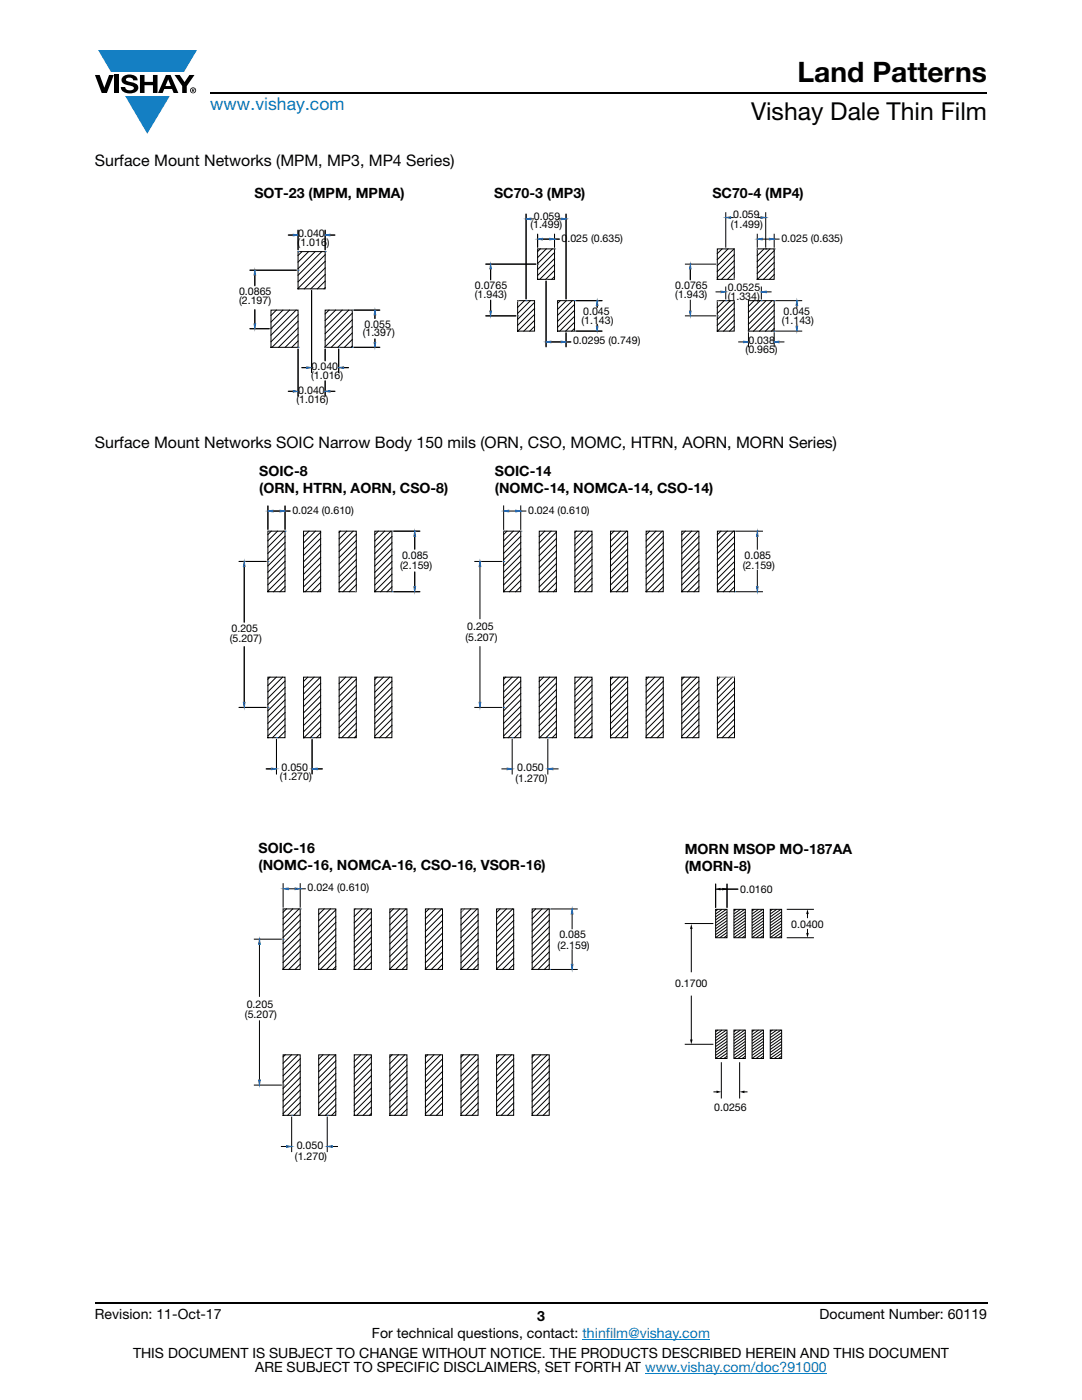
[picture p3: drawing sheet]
<svg xmlns="http://www.w3.org/2000/svg" width="216mm" height="279mm" viewBox="0 0 216 279" stroke-linecap="round" stroke-linejoin="round" font-family="sans-serif">
<g fill="#147fc3">
<path d="M19.6 10h19.7l-2.6 4.3h-1.1h-13.5z"/>
<path d="M25 19.2h8.9l-4.5 7.5z"/>
</g>
<g fill="#000">
<path d="M18.9 15h1l.9 2.5 1-2.5h.9l-1.4 3.6h-1zM22.9 15h.9v3.6h-.9zM24.6 15.3a2.1 2.1 0 0 1 2.8 .3l.1 .4h-.9a.79 .79 0 0 0-.7-.5 .79 .79 0 0 0-.8 .4l.3 .3 1 .2a1.08 1.08 0 0 1 1.2 1 1.08 1.08 0 0 1-1.1 1.2 1.73 1.73 0 0 1-2.4-1.2h.9a.96 .96 0 0 0 .8 .6 .96 .96 0 0 0 .9-.4 1.31 1.31 0 0 0-1.2-.6 1.03 1.03 0 0 1-1.1-.6 1.03 1.03 0 0 1 .2-1.1zM27.9 15h.9v1.3h1.7v-1.3h.9v3.6h-.9v-1.6h-1.7v1.6h-.9zM34.8 15h1.1l.9 1.4 1-1.4h1l-1.5 2.2v1.4h-.9v-1.4z"/>
<path d="M33.6 15.9l.5 1.3h-1.1zM33.1 15l-1.6 3.6h1l.3-.8h1.5l.3 .8h1l-1.6-3.6z"/>
<path d="M38.4 17.8h.2v.2h-.2zM38.3 17.7v.7h.1v-.3l.4 .3-.2-.3 .2-.2-.1-.2z"/>
<path d="M38.1 18a.46 .46 0 0 1 .9 0 .46 .46 0 0 1-.9 0zM37.9 18a.6 .6 0 0 0 1.2 0 .6 .6 0 0 0-1.2 0z"/>
</g>
<path d="M42 18.6h155M18.9 260h178.1" fill="none" stroke="#000" stroke-width=".36"/>
<path d="M116.2 267.3h25.5M128.7 274h36.3" fill="none" stroke="#067ec4" stroke-width=".2"/>
<path d="M47.7 37.1h120.5v43.7h-120.5z" fill="#fff"/>
<path d="M59.5 57.6h.1M107.3 55.7h.1M143.1 55.7h.1M54.1 69.3h.1M64.9 69.3h.1M103.3 66.1h.1M111.3 66.1h.1M143.1 66.1h.1M149.3 66.1h.1" fill="none" stroke="#818180" stroke-width=".2"/>
<g fill="none" stroke="#000" stroke-width=".2">
<path d="M49.9 53.9h9.2M50.8 54.9v2.1M57.5 46.9h1M59.5 50.2h5.4v7.4h-5.4zM59.5 45.9v4M60.3 50.2l-.8 .8M61.6 50.2l-2.1 2.1M62.2 58v16.3M62.9 50.2l-3.4 3.4M64.2 50.2l-4.7 4.7M64.9 45.9v4M64.9 50.8l-5.4 5.4"/>
<path d="M64.9 52.2l-5.4 5.4M64.9 53.5l-4.2 4.1M64.9 56.1l-1.6 1.5M64.9 54.8l-2.9 2.8M64.9 57.4l-.2 .2M65.9 46.9h.9M96.9 52.7h10M97.9 53.7v2.1M97.9 59.9v2.2M105 42.7v17M105.9 43.7h.6M107.3 49.7h3.4v6h-3.4z"/>
<path d="M107.3 46.7v2.6M108.2 47.7h1.5M109 56.1v13.1M110.6 46.7v2.6M110.6 47.7h1M111.5 43.7h.5M112.9 42.7v17M136.8 52.7h6M137.7 59.9v2.2M137.7 53.7v2.1M143.1 49.7h3.4v6h-3.4zM151.1 46.7v2.6"/>
<path d="M152.1 47.7h1.4M154.5 47.7h1M154.5 46.7v2.6M49.9 65.6h3.8M50.8 61.8v2.8M54.1 61.9h5.4v7.4h-5.4zM55.1 61.9l-1 1.1M56.5 61.9l-2.4 2.4M57.5 78.1h1M57.8 61.9l-3.7 3.7M59.1 61.9l-5 5M59.5 65.4l-3.9 3.9"/>
<path d="M59.5 66.7l-2.6 2.6M59.5 62.8l-5.4 5.4M59.5 64.1l-5.2 5.2M59.5 68.1l-1.3 1.2M59.5 69.7v9.4M60.2 73.4h1M64.9 69.7v2.3M64.9 76v3.1M64.9 61.9h5.4v7.4h-5.4zM65.7 61.9l-.8 .8M65.9 78.1h.9M67 61.9l-2.1 2.1"/>
<path d="M67.6 69.7v4.6M68.3 61.9l-3.4 3.4M68.6 73.4h.9M69.6 61.9l-4.7 4.7M70.3 67.8l-1.6 1.5M70.3 69.1l-.3 .2M70.3 66.4l-2.9 2.9M70.3 62.5l-5.4 5.4M70.3 63.8l-5.4 5.4M70.3 65.1l-4.2 4.2M70.6 69.3h5.2M70.6 61.9h5.2"/>
<path d="M74.8 62.9v.7M74.8 67.6v.7M96.9 63h6.1M103.3 60h3.4v6.1h-3.4zM109.9 68.2h2.1M111.3 60h3.3v6.1h-3.3zM112.9 66.4v2.8M112.9 68.2h1M115 66.1h5.1M115 60h5.1M119.2 61v.3M119.2 64.7v.4"/>
<path d="M136.8 63h6M143.1 60h3.4v6.1h-3.4zM149.3 60h5.2v6.1h-5.2z"/>
</g>
<g fill="#000">
<path d="M50.8 53.9l.2 1h-.3zM57.5 46.9h1zM58.5 46.7l1 .2-1 .2zM65.9 46.9h.9zM64.9 46.9l1-.2v.4zM97.9 52.7l.2 1h-.4zM105 43.7l.9-.2v.4zM108.2 47.7h1.5zM107.3 47.7l.9-.1v.3zM109.7 47.6l.9 .1-.9 .2zM110.6 47.7h1zM112 43.5l.9 .2-.9 .2z"/>
<path d="M151.1 47.7l1-.1v.3zM153.5 47.6l1 .1-1 .2zM50.7 64.6h.3l-.2 1zM57.5 78.1h1zM58.5 77.9l1 .2-1 .2zM60.2 73.4h1zM61.2 73.2l1 .2-1 .1zM65.9 78.1h.9zM64.9 78.1l1-.2v.4zM68.6 73.4h.9zM67.6 73.4l1-.2v.3zM74.6 68.3h.4l-.2 1z"/>
<path d="M74.8 61.9l.2 1h-.4zM74.8 67.6v.7zM74.8 62.9v.7zM97.7 62.1h.4l-.2 .9zM109 68.2l.9-.1v.3zM112 68.1l.9 .1-.9 .2zM112.9 68.2h1zM119 65.1h.3l-.1 1zM119.2 60l.1 1h-.3zM119.2 64.7v.4zM119.2 61v.3z"/>
</g>
<g fill="#000">
<path d="M50.8 53.9l.2 1h-.3zM58.5 46.7l1 .2-1 .2zM64.9 46.9l1-.2v.4zM97.9 52.7l.2 1h-.4zM105 43.7l.9-.2v.4zM107.3 47.7l.9-.1v.3zM109.7 47.6l.9 .1-.9 .2zM112 43.5l.9 .2-.9 .2zM151.1 47.7l1-.1v.3zM153.5 47.6l1 .1-1 .2zM50.7 64.6h.3l-.2 1zM58.5 77.9l1 .2-1 .2z"/>
<path d="M61.2 73.2l1 .2-1 .1zM64.9 78.1l1-.2v.4zM67.6 73.4l1-.2v.3zM74.6 68.3h.4l-.2 1zM74.8 61.9l.2 1h-.4zM97.7 62.1h.4l-.2 .9zM109 68.2l.9-.1v.3zM112 68.1l.9 .1-.9 .2zM119 65.1h.3l-.1 1zM119.2 60l.1 1h-.3z"/>
</g>
<g fill="none" stroke="#3a54a4" stroke-width=".2">
<path d="M50.8 53.9h.1M50.8 53.9l.2 1h-.3zM58.5 46.7l1 .2-1 .2zM59.5 53.9h.1M59.5 50.2h.1M62.2 57.6h.1M64.9 50.2h.1M64.9 46.9h.1M64.9 46.9l1-.2v.4zM97.9 52.7l.2 1h-.4zM97.9 52.7h.1M105 43.7l.9-.2v.4z"/>
<path d="M107.3 47.7l.9-.1v.3zM107.3 52.7h.1M107.3 49.7h.1M109 55.7h.1M109.7 47.6l.9 .1-.9 .2zM110.7 49.7h.1M110.7 47.7h.1M112 43.5l.9 .2-.9 .2zM112.9 43.7h.1M151.1 47.7l1-.1v.3zM151.1 49.7h.1M153.5 47.6l1 .1-1 .2z"/>
<path d="M154.5 49.7h.1M154.5 47.7h.1M50.7 64.6h.3l-.2 1zM54.1 65.6h.1M58.5 77.9l1 .2-1 .2zM59.5 69.3h.1M61.2 73.2l1 .2-1 .1zM64.9 69.3h.1M64.9 78.1h.1M64.9 78.1l1-.2v.4zM67.6 69.3h.1M67.6 73.4h.1"/>
<path d="M67.6 73.4l1-.2v.3zM70.3 69.3h.1M70.3 61.9h.1M74.6 68.3h.4l-.2 1zM74.8 61.9h.1M74.8 61.9l.2 1h-.4zM97.7 62.1h.4l-.2 .9zM103.3 63h.1M105 60h.1M109 68.2l.9-.1v.3zM112 68.1l.9 .1-.9 .2zM112.9 60h.1"/>
<path d="M112.9 66.1h.1M112.9 68.2h.1M114.6 66.1h.1M114.6 60h.1M119 65.1h.3l-.1 1zM119.2 60l.1 1h-.3zM119.2 60h.1"/>
</g>
<path d="M137.6 62.1h.3l-.2 .9z" fill="#3a54a4"/>
<path d="M137.7 52.7l.2 1h-.3zM143.8 58.1l1 .2-1 .1zM144.8 43.4l1-.1v.3zM151.8 43.3l1 .1-1 .2zM151.9 58.3l1-.2v.3zM137.6 62.1h.3l-.2 .9zM148.4 68.1l.9 .1-.9 .2zM154.5 68.2l1-.1v.3zM158.8 65.1h.4l-.2 1zM159 60l.2 1h-.4z" fill="#000"/>
<g fill="none" stroke="#3a54a4" stroke-width=".2">
<path d="M137.7 52.7l.2 1h-.3zM137.7 52.7h.1M143.1 52.7h.1M143.8 58.1l1 .2-1 .1zM144.8 43.4l1-.1v.3zM144.8 49.7h.1M151.8 43.3l1 .1-1 .2zM151.9 58.3l1-.2v.3zM151.9 58.3h.1M152.8 43.4h.1M137.6 62.1h.3l-.2 .9zM143.1 63h.1"/>
<path d="M144.8 60h.1M148.4 68.1l.9 .1-.9 .2zM149.3 66.1h.1M151.9 60h.1M154.5 68.2l1-.1v.3zM154.5 66.1h.1M154.5 60h.1M154.5 68.2h.1M158.8 65.1h.4l-.2 1zM159 60l.2 1h-.4zM159 60h.1"/>
</g>
<path d="M137.7 52.7l.2 1h-.3zM143.8 58.1l1 .2-1 .1zM144.8 43.4l1-.1v.3zM151.8 43.3l1 .1-1 .2zM151.9 58.3l1-.2v.3zM148.4 68.1l.9 .1-.9 .2zM154.5 68.2l1-.1v.3zM158.8 65.1h.4l-.2 1zM159 60l.2 1h-.4z" fill="#000"/>
<g fill="none" stroke="#000" stroke-width=".2">
<path d="M107.8 49.7l-.5 .5M109 49.7l-1.7 1.7M110.2 49.7l-2.9 2.9M110.7 54l-1.8 1.7M110.7 55.2l-.6 .5M110.7 52.8l-3 2.9M110.7 50.4l-3.4 3.4M110.7 51.6l-3.4 3.4M142.9 58.3h.9M144.1 49.7l-1 .9M144.8 42.4v6.9M144.8 57.3v2.4"/>
<path d="M145.3 49.7l-2.2 2.1M145.8 43.4h.5M146.5 49.7l-3.4 3.3M146.5 54.4l-1.3 1.3M146.5 53.2l-2.5 2.5M146.5 50.8l-3.4 3.4M146.5 52l-3.4 3.4M151.1 49.7h3.4v6h-3.4zM151.3 43.4h.5M151.9 57.3v2.4M152.4 49.7l-1.3 1.3M152.8 49.7h.1"/>
<path d="M152.8 42.4v6.9M152.9 58.3h1M153.6 49.7l-2.5 2.5M154.5 54.8l-1 .9M154.5 50l-3.4 3.4M154.5 51.2l-3.4 3.4M154.5 52.4l-3.4 3.3M154.5 53.6l-2.2 2.1M104.6 60l-1.3 1.3M105.8 60l-2.5 2.5M106.7 62.7l-3.4 3.4M106.7 63.9l-2.2 2.2"/>
<path d="M106.7 65.1l-1 1M106.7 60.4l-3.4 3.3M106.7 61.6l-3.4 3.3M111.8 60l-.5 .5M113 60l-1.7 1.7M114.2 60l-2.9 2.9M114.6 64.3l-1.7 1.8M114.6 65.5l-.5 .6M114.6 63.1l-2.9 3M114.6 60.8l-3.3 3.3M114.6 61.9l-3.3 3.4M144.5 60l-1.4 1.4"/>
<path d="M145.7 60l-2.6 2.6M146.5 64l-2.1 2.1M146.5 65.1l-.9 1M146.5 62.8l-3.3 3.3M146.5 60.4l-3.4 3.3M146.5 61.6l-3.4 3.3M147.4 68.2h1M149.3 66.4v2.8M150.5 60l-1.2 1.1M151.7 60l-2.4 2.3M152.9 60l-3.6 3.5M154 60l-4.7 4.7"/>
<path d="M154.5 64.3l-1.8 1.8M154.5 62l-4.1 4.1M154.5 65.5l-.6 .6M154.5 63.1l-3 3M154.5 60.8l-5.2 5.1M154.5 66.4v2.8M154.8 66.1h5.2M154.8 60h5.2M155.5 68.2h.9M159 61v.4M159 64.7v.4"/>
</g>
<path d="M146.5 55.6l-.1 .1M151.1 55.7h.1M151.2 49.7l-.1 .1M103.4 60l-.1 .2M143.3 60l-.2 .2" fill="none" stroke="#818180" stroke-width=".2"/>
<path d="M45.8 92.6h124.3v139.3h-124.3z" fill="#fff"/>
<g fill="none" stroke="#818180" stroke-width=".2">
<path d="M53.5 118.1h.1M60.6 118.1h.1M67.7 118.1h.1M71.1 117.9l-.2 .2M74.8 118.1h.1M100.5 118.1h.1M107.6 118.1h.1M114.7 118.1h.1M118.1 117.9l-.1 .2M121.8 118.1h.1M128.9 118.1h.1M136 118.1h.1"/>
<path d="M143.2 118.1h.1M67.7 135.1v.1M114.7 135.1v.1M143.2 135.1h3.4M53.5 147.2h.1M60.6 147.2h.1M67.7 147.2h.1M74.8 147.2h.1M100.5 147.2h.1M107.6 147.2h.1M114.7 147.2h.1M121.8 147.2h.1"/>
<path d="M128.9 147.2h.1M136 147.2h.1M56.5 193.5h.1M63.6 193.5h.1M70.7 193.5h.1M71 181.4l-.3 .3M74.1 193.3l-.2 .2M77.8 193.5h.1M84.9 193.5h.1M92 193.5h.1M92.7 181.4l-.7 .7M99.1 193.5h.1"/>
<path d="M106.2 193.5h.1M70.7 210.5h.1M56.5 222.6h.1M63.6 222.6h.1M70.7 222.6h.1M77.8 222.6h.1M84.9 222.6h.1M92 222.6h.1M99.1 222.6h.1M106.2 222.6h.1"/>
</g>
<g fill="none" stroke="#000" stroke-width=".2">
<path d="M47.7 112h5.4M48.7 113.1v11.1M53.5 106h3.4v12.1h-3.4zM53.5 101v4.7M54.1 106l-.6 .7M54.5 102h1.4M55.4 106l-1.9 1.9M56.6 106l-3.1 3.2M56.9 117.1l-1 1M56.9 107l-3.4 3.4M56.9 108.3l-3.4 3.4M56.9 109.5l-3.4 3.5"/>
<path d="M56.9 110.8l-3.4 3.4M56.9 112.1l-3.4 3.4M56.9 113.3l-3.4 3.4M56.9 114.6l-3.4 3.4M56.9 115.8l-2.3 2.3M56.9 101v4.7M56.9 102h1M60.6 106h3.4v12.1h-3.4zM61.7 106l-1.1 1.1M62.9 106l-2.3 2.4M64 106.2l-3.4 3.4M64 107.5l-3.4 3.4"/>
<path d="M64 108.7l-3.4 3.4M64 110l-3.4 3.4M64 111.2l-3.4 3.4M64 112.5l-3.4 3.4M64 113.7l-3.4 3.5M64 117.5l-.6 .6M64 115l-3.1 3.1M64 116.3l-1.9 1.8M67.7 106h3.4v12.1h-3.4zM67.9 106l-.2 .3M69.2 106l-1.5 1.5M70.5 106l-2.8 2.8"/>
<path d="M71.1 116.7l-1.4 1.4M71.1 115.4l-2.7 2.7M71.1 111.7l-3.4 3.4M71.1 112.9l-3.4 3.4M71.1 114.2l-3.4 3.4M71.1 106.6l-3.4 3.4M71.1 107.9l-3.4 3.4M71.1 109.1l-3.4 3.5M71.1 110.4l-3.4 3.4M74.8 106h3.4v12.1h-3.4zM75.5 106l-.7 .7M76.7 106l-1.9 2"/>
<path d="M78 106l-3.2 3.2M78.2 117.1l-1 1M78.2 115.9l-2.2 2.2M78.2 112.1l-3.4 3.4M78.2 113.3l-3.4 3.5M78.2 114.6l-3.4 3.4M78.2 107.1l-3.4 3.4M78.2 108.3l-3.4 3.4M78.2 109.6l-3.4 3.4M78.2 110.8l-3.4 3.4M78.6 118.1h5.2M78.6 106h5.2"/>
<path d="M82.8 107v2.6M82.8 114.1v3M94.7 112.1h5.4M95.8 113.1v10.4M100.5 106h3.4v12.1h-3.4zM100.5 101v4.7M101.2 106l-.7 .7M101.5 102h1.4M102.4 106l-1.9 1.9M103.7 106l-3.2 3.2M103.9 117.1l-1 1M103.9 102h1"/>
<path d="M103.9 101v4.7M103.9 115.8l-2.3 2.3M103.9 107l-3.4 3.4M103.9 108.3l-3.4 3.4M103.9 109.5l-3.4 3.5M103.9 110.8l-3.4 3.4M103.9 112.1l-3.4 3.4M103.9 113.3l-3.4 3.4M103.9 114.6l-3.4 3.4M107.6 106h3.4v12.1h-3.4zM108.7 106l-1.1 1.1M110 106l-2.4 2.4"/>
<path d="M111 115l-3.1 3.1M111 106.2l-3.4 3.4M111 107.5l-3.4 3.4M111 108.7l-3.4 3.4M111 110l-3.4 3.4M111 111.2l-3.4 3.4M111 112.5l-3.4 3.4M111 113.7l-3.4 3.5M111 116.3l-1.8 1.8M111 117.5l-.6 .6M114.7 106h3.4v12.1h-3.4zM115 106l-.3 .3"/>
<path d="M116.2 106l-1.5 1.5M117.5 106l-2.8 2.8M118.1 116.7l-1.4 1.4M118.1 110.4l-3.4 3.4M118.1 111.7l-3.4 3.4M118.1 112.9l-3.4 3.4M118.1 114.2l-3.4 3.4M118.1 106.6l-3.4 3.4M118.1 107.9l-3.4 3.4M118.1 109.1l-3.4 3.5M118.1 115.4l-2.6 2.7M121.8 106h3.4v12.1h-3.4z"/>
<path d="M122.5 106l-.7 .7M123.8 106l-2 2M125 106l-3.2 3.2M125.2 110.8l-3.4 3.4M125.2 112.1l-3.4 3.4M125.2 113.3l-3.4 3.5M125.2 107.1l-3.4 3.4M125.2 108.3l-3.4 3.4M125.2 109.6l-3.4 3.4M125.2 114.6l-3.4 3.4M125.2 115.9l-2.2 2.2M125.2 117.1l-.9 1"/>
<path d="M128.9 106h3.4v12.1h-3.4zM129.6 106l-.7 .7M130.9 106l-2 2M132.1 106l-3.2 3.2M132.3 115.9l-2.2 2.2M132.3 117.1l-.9 1M132.3 107.1l-3.4 3.4M132.3 108.3l-3.4 3.4M132.3 109.6l-3.4 3.4M132.3 110.8l-3.4 3.4M132.3 112.1l-3.4 3.4M132.3 113.3l-3.4 3.5"/>
<path d="M132.3 114.6l-3.4 3.4M136 106h3.5v12.1h-3.5zM136.7 106l-.7 .7M138 106l-2 2M139.3 106l-3.3 3.2M139.5 115.9l-2.3 2.2M139.5 107.1l-3.5 3.4M139.5 108.3l-3.5 3.4M139.5 109.6l-3.5 3.4M139.5 110.8l-3.5 3.4M139.5 112.1l-3.5 3.4M139.5 113.3l-3.5 3.5"/>
<path d="M139.5 114.6l-3.5 3.4M139.5 117.1l-1 1M143.2 106h3.4v12.1h-3.4zM143.8 106l-.6 .7M145.1 106l-1.9 2M146.4 106l-3.2 3.2M146.6 117.1l-1 1M146.6 115.9l-2.3 2.2M146.6 107.1l-3.4 3.4M146.6 108.3l-3.4 3.4M146.6 109.6l-3.4 3.4M146.6 110.8l-3.4 3.4"/>
<path d="M146.6 113.3l-3.4 3.5M146.6 114.6l-3.4 3.4M146.6 112.1l-3.4 3.4M146.9 118.1h5.2M146.9 106h5.2M151.1 107v2.6M151.1 113.8v3.3M48.7 129.1v11.1M53.5 135.1h3.4v12.1h-3.4zM53.9 135.1l-.4 .5M55.1 135.1l-1.6 1.7M56.4 135.1l-2.9 3"/>
<path d="M56.9 135.9l-3.4 3.4M56.9 137.2l-3.4 3.4M56.9 138.4l-3.4 3.4M56.9 139.7l-3.4 3.4M60.6 135.1h3.4v12.1h-3.4zM61.4 135.1l-.8 .9M62.7 135.1l-2.1 2.1M63.9 135.1l-3.3 3.4M64 136.4l-3.4 3.4M64 137.6l-3.4 3.4M64 138.9l-3.4 3.4M67.7 135.1h3.4v12.1h-3.4z"/>
<path d="M69 135.1l-1.3 1.3M70.2 135.1l-2.5 2.6M71.1 136.8l-3.4 3.4M71.1 138l-3.4 3.5M71.1 139.3l-3.4 3.4M71.1 135.5l-3.4 3.4M74.8 135.1h3.4v12.1h-3.4zM75.2 135.1l-.4 .5M76.5 135.1l-1.7 1.8M77.8 135.1l-3 3M78.2 136l-3.4 3.4M78.2 137.2l-3.4 3.4"/>
<path d="M78.2 138.5l-3.4 3.4M78.2 139.7l-3.4 3.4M95.8 129.1v11.1M100.5 135.1h3.4v12.1h-3.4zM100.9 135.1l-.4 .5M102.2 135.1l-1.7 1.7M103.4 135.1l-2.9 3M103.9 135.9l-3.4 3.4M103.9 137.2l-3.4 3.4M103.9 138.4l-3.4 3.4M103.9 139.7l-3.4 3.4M107.6 135.1h3.4v12.1h-3.4z"/>
<path d="M108.5 135.1l-.9 .9M109.7 135.1l-2.1 2.1M111 135.1l-3.4 3.4M111 136.4l-3.4 3.4M111 137.6l-3.4 3.4M111 138.9l-3.4 3.4M114.7 135.1h3.4v12.1h-3.4zM116 135.1l-1.3 1.3M117.3 135.1l-2.6 2.6M118.1 135.5l-3.4 3.4M118.1 136.8l-3.4 3.4M118.1 138l-3.4 3.5"/>
<path d="M118.1 139.3l-3.4 3.4M121.8 135.1h3.4v12.1h-3.4zM122.3 135.1l-.5 .5M123.5 135.1l-1.7 1.8M124.8 135.1l-3 3M125.2 136l-3.4 3.4M125.2 137.2l-3.4 3.4M125.2 138.5l-3.4 3.4M125.2 139.7l-3.4 3.4M128.9 135.1h3.4v12.1h-3.4zM129.4 135.1l-.5 .5M130.6 135.1l-1.7 1.8"/>
<path d="M131.9 135.1l-3 3M132.3 136l-3.4 3.4M132.3 137.2l-3.4 3.4M132.3 138.5l-3.4 3.4M132.3 139.7l-3.4 3.4M136 135.1h3.5v12.1h-3.5zM136.5 135.1l-.5 .5M137.8 135.1l-1.8 1.8M139 135.1l-3 3M139.5 136l-3.5 3.4M139.5 137.2l-3.5 3.4M139.5 138.5l-3.5 3.4"/>
<path d="M139.5 139.7l-3.5 3.4M143.6 135.1l-.4 .5M144.9 135.1l-1.7 1.8M146.1 135.1l-2.9 3M146.6 135.1v12.1h-3.4v-12.1M146.6 136l-3.4 3.4M146.6 137.2l-3.4 3.4M146.6 138.5l-3.4 3.4M146.6 139.7l-3.4 3.4M47.7 141.2h5.4M53.1 153.4h1M55.2 147.6v6.9"/>
<path d="M56.9 146l-1.3 1.2M56.9 144.7l-2.5 2.5M56.9 140.9l-3.4 3.5M56.9 142.2l-3.4 3.4M56.9 143.5l-3.4 3.4M62.3 147.6v6.9M63.3 153.4h1M64 146.4l-.8 .8M64 145.1l-2.1 2.1M64 140.1l-3.4 3.4M64 141.4l-3.4 3.4M64 142.6l-3.4 3.4"/>
<path d="M64 143.9l-3.4 3.3M71.1 146.8l-.4 .4M71.1 145.6l-1.7 1.6M71.1 144.3l-2.9 2.9M71.1 140.6l-3.4 3.4M71.1 141.8l-3.4 3.4M71.1 143.1l-3.4 3.4M78.2 141l-3.4 3.4M78.2 142.2l-3.4 3.4M78.2 143.5l-3.4 3.4M78.2 144.8l-2.5 2.4M78.2 146l-1.2 1.2"/>
<path d="M94.7 141.2h5.4M100.2 153.4h1M102.2 147.6v6.9M103.9 144.7l-2.5 2.5M103.9 140.9l-3.4 3.5M103.9 142.2l-3.4 3.4M103.9 143.5l-3.4 3.4M103.9 146l-1.2 1.2M109.3 147.6v6.9M110.3 153.4h1.1M111 145.1l-2.1 2.1M111 146.4l-.8 .8"/>
<path d="M111 143.9l-3.3 3.3M111 140.1l-3.4 3.4M111 141.4l-3.4 3.4M111 142.6l-3.4 3.4M118.1 146.8l-.4 .4M118.1 145.6l-1.6 1.6M118.1 140.6l-3.4 3.4M118.1 141.8l-3.4 3.4M118.1 143.1l-3.4 3.4M118.1 144.3l-2.9 2.9M125.2 141l-3.4 3.4M125.2 142.2l-3.4 3.4"/>
<path d="M125.2 143.5l-3.4 3.4M125.2 144.8l-2.4 2.4M125.2 146l-1.2 1.2M132.3 144.8l-2.4 2.4M132.3 141l-3.4 3.4M132.3 142.2l-3.4 3.4M132.3 143.5l-3.4 3.4M132.3 146l-1.2 1.2M139.5 146l-1.3 1.2M139.5 144.8l-2.5 2.4M139.5 141l-3.5 3.4M139.5 142.2l-3.5 3.4"/>
<path d="M139.5 143.5l-3.5 3.4M146.6 141l-3.4 3.4M146.6 142.2l-3.4 3.4M146.6 143.5l-3.4 3.4M146.6 144.8l-2.5 2.4M146.6 146l-1.3 1.2M56.5 176.4v4.6M57.5 177.4h1.4M59.9 176.4v4.6M59.9 177.4h1M142.8 176.4v4.7M142.8 177.4h4.4"/>
<path d="M145.1 176.4v4.7M50.7 187.4h5.4M51.8 188.5v10.3M56.5 181.4h3.4v12.1h-3.4zM57.2 181.4l-.7 .7M58.4 181.4l-1.9 1.9M59.7 181.4l-3.2 3.2M59.9 186.2l-3.4 3.4M59.9 187.4l-3.4 3.4M59.9 182.4l-3.4 3.4M59.9 183.7l-3.4 3.4M59.9 184.9l-3.4 3.4"/>
<path d="M59.9 188.7l-3.4 3.4M59.9 189.9l-3.4 3.5M59.9 191.2l-2.3 2.3M59.9 192.5l-1 1M63.6 181.4h3.4v12.1h-3.4zM64.7 181.4l-1.1 1.1M65.9 181.4l-2.3 2.3M67 186.6l-3.4 3.4M67 185.4l-3.4 3.4M67 181.6l-3.4 3.4M67 182.8l-3.4 3.5M67 184.1l-3.4 3.4"/>
<path d="M67 187.9l-3.4 3.4M67 189.1l-3.4 3.4M67 192.9l-.6 .6M67 191.6l-1.8 1.9M67 190.4l-3.1 3.1M70.7 181.4h3.4v12.1h-3.4zM72.2 181.4l-1.5 1.5M73.5 181.4l-2.8 2.8M74.1 192.1l-1.4 1.4M74.1 185.8l-3.4 3.4M74.1 184.5l-3.4 3.4M74.1 187l-3.4 3.4"/>
<path d="M74.1 188.3l-3.4 3.4M74.1 189.6l-3.4 3.4M74.1 182l-3.4 3.4M74.1 183.3l-3.4 3.4M74.1 190.8l-2.7 2.7M77.8 181.4h3.4v12.1h-3.4zM78.5 181.4l-.7 .7M79.7 181.4l-1.9 1.9M81 181.4l-3.2 3.2M81.2 186.2l-3.4 3.4M81.2 187.5l-3.4 3.4M81.2 188.7l-3.4 3.4"/>
<path d="M81.2 190l-3.4 3.4M81.2 182.5l-3.4 3.4M81.2 183.7l-3.4 3.4M81.2 185l-3.4 3.4M81.2 191.2l-2.2 2.3M81.2 192.5l-1 1M84.9 181.4h3.4v12.1h-3.4zM85.6 181.4l-.7 .7M86.8 181.4l-1.9 2M88.1 181.4l-3.2 3.2M88.3 182.5l-3.4 3.4M88.3 183.7l-3.4 3.4"/>
<path d="M88.3 185l-3.4 3.4M88.3 186.2l-3.4 3.4M88.3 187.5l-3.4 3.4M88.3 188.7l-3.4 3.4M88.3 190l-3.4 3.4M88.3 192.5l-1 1M88.3 191.2l-2.2 2.3M92 181.4h3.4v12.1h-3.4zM93.9 181.4l-1.9 1.9M95.2 181.4l-3.2 3.2M95.4 192.5l-1 1M95.4 182.5l-3.4 3.4"/>
<path d="M95.4 183.7l-3.4 3.4M95.4 185l-3.4 3.4M95.4 186.2l-3.4 3.4M95.4 187.5l-3.4 3.4M95.4 188.7l-3.4 3.4M95.4 190l-3.4 3.4M95.4 191.2l-2.2 2.3M99.1 181.4h3.4v12.1h-3.4zM99.8 181.4l-.7 .7M101 181.4l-1.9 2M102.3 181.4l-3.2 3.2M102.5 192.5l-1 1"/>
<path d="M102.5 182.5l-3.4 3.4M102.5 183.7l-3.4 3.4M102.5 188.7l-3.4 3.4M102.5 190l-3.4 3.4M102.5 185l-3.4 3.4M102.5 186.2l-3.4 3.4M102.5 187.5l-3.4 3.4M102.5 191.2l-2.2 2.3M106.2 181.4h3.4v12.1h-3.4zM106.9 181.4l-.7 .7M108.1 181.4l-1.9 2M109.4 181.4l-3.2 3.2"/>
<path d="M109.6 186.2l-3.4 3.4M109.6 187.5l-3.4 3.4M109.6 182.5l-3.4 3.4M109.6 183.7l-3.4 3.4M109.6 185l-3.4 3.4M109.6 188.7l-3.4 3.4M109.6 190l-3.4 3.4M109.6 192.5l-1 1M109.6 191.2l-2.2 2.3M110 193.5h5.2M110 181.4h5.2M114.2 182.4v3"/>
<path d="M114.2 189.5v3M136.6 184.3h5.7M137.9 185.2v8.8M137.9 198.7v8.9M142.8 181.5h2.3v5.6h-2.3zM143.3 181.5l-.5 .3M144.1 181.5l-1.3 .9M144.9 181.5l-2.1 1.5M145.1 186.7l-.7 .4M145.1 182l-2.3 1.6M145.1 182.6l-2.3 1.6M145.1 183.2l-2.3 1.6"/>
<path d="M145.1 183.7l-2.3 1.6M145.1 184.3l-2.3 1.6M145.1 184.9l-2.3 1.6M145.1 185.5l-2.3 1.6M145.1 186.1l-1.5 1M146.4 181.5h2.3v5.6h-2.3zM146.9 181.5l-.5 .3M147.7 181.5l-1.3 .9M148.6 181.5l-2.2 1.5M148.7 182l-2.3 1.6M148.7 182.6l-2.3 1.6M148.7 183.2l-2.3 1.6"/>
<path d="M148.7 183.7l-2.3 1.6M148.7 184.3l-2.3 1.6M148.7 184.9l-2.3 1.6M148.7 185.5l-2.3 1.6M148.7 186.7l-.6 .4M148.7 186.1l-1.5 1M150.1 181.5h2.2v5.6h-2.2zM150.5 181.5l-.4 .3M151.4 181.5l-1.3 .9M152.2 181.5l-2.1 1.5M152.3 182l-2.2 1.6M152.3 182.6l-2.2 1.6"/>
<path d="M152.3 183.2l-2.2 1.6M152.3 183.7l-2.2 1.6M152.3 184.3l-2.2 1.6M152.3 184.9l-2.2 1.6M152.3 185.5l-2.2 1.6M152.3 186.7l-.6 .4M152.3 186.1l-1.5 1M153.7 181.5h2.3v5.6h-2.3zM154.2 181.5l-.5 .3M155 181.5l-1.3 .9M155.8 181.5l-2.1 1.5M156 182l-2.3 1.6"/>
<path d="M156 182.6l-2.3 1.6M156 183.2l-2.3 1.6M156 183.7l-2.3 1.6M156 184.3l-2.3 1.6M156 184.9l-2.3 1.6M156 185.5l-2.3 1.6M156 186.1l-1.5 1M156 186.7l-.7 .4M157.1 181.5h5.2M157.1 187.1h5.2M161.1 182.2v1M161.1 185.4v1"/>
<path d="M50.7 216.6h5.4M51.8 203.7v11.8M56.5 210.5h3.4v12.1h-3.4zM56.9 210.5l-.4 .4M58.2 210.5l-1.7 1.7M59.4 210.5l-2.9 2.9M59.9 211.3l-3.4 3.4M59.9 212.5l-3.4 3.5M59.9 213.8l-3.4 3.4M59.9 215.1l-3.4 3.4M59.9 216.3l-3.4 3.4M59.9 217.6l-3.4 3.4"/>
<path d="M59.9 218.8l-3.4 3.4M63.6 210.5h3.4v12.1h-3.4zM64.4 210.5l-.8 .9M65.7 210.5l-2.1 2.1M67 210.5l-3.4 3.4M67 219.3l-3.3 3.3M67 211.7l-3.4 3.4M67 213l-3.4 3.4M67 214.2l-3.4 3.4M67 215.5l-3.4 3.4M67 216.7l-3.4 3.4M67 218l-3.4 3.4"/>
<path d="M70.7 210.5h3.4v12.1h-3.4zM72 210.5l-1.3 1.3M73.2 210.5l-2.5 2.5M74.1 210.9l-3.4 3.4M74.1 212.2l-3.4 3.4M74.1 213.4l-3.4 3.4M74.1 214.7l-3.4 3.4M74.1 215.9l-3.4 3.4M74.1 217.2l-3.4 3.4M74.1 218.4l-3.4 3.4M74.1 219.7l-2.9 2.9M77.8 210.5h3.4v12.1h-3.4z"/>
<path d="M78.2 210.5l-.4 .5M79.5 210.5l-1.7 1.7M80.8 210.5l-3 3M81.2 211.3l-3.4 3.4M81.2 212.6l-3.4 3.4M81.2 213.8l-3.4 3.4M81.2 215.1l-3.4 3.4M81.2 216.3l-3.4 3.5M81.2 217.6l-3.4 3.4M81.2 218.9l-3.4 3.4M84.9 210.5h3.4v12.1h-3.4zM85.3 210.5l-.4 .5"/>
<path d="M86.6 210.5l-1.7 1.7M87.9 210.5l-3 3M88.3 211.3l-3.4 3.4M88.3 212.6l-3.4 3.4M88.3 213.8l-3.4 3.4M88.3 215.1l-3.4 3.4M88.3 216.3l-3.4 3.5M88.3 217.6l-3.4 3.4M88.3 218.9l-3.4 3.4M92 210.5h3.4v12.1h-3.4zM92.4 210.5l-.4 .5M93.7 210.5l-1.7 1.7"/>
<path d="M95 210.5l-3 3M95.4 211.3l-3.4 3.4M95.4 212.6l-3.4 3.4M95.4 213.8l-3.4 3.4M95.4 215.1l-3.4 3.4M95.4 216.3l-3.4 3.5M95.4 217.6l-3.4 3.4M95.4 218.9l-3.4 3.4M99.1 210.5h3.4v12.1h-3.4zM99.5 210.5l-.4 .5M100.8 210.5l-1.7 1.7M102.1 210.5l-3 3"/>
<path d="M102.5 211.3l-3.4 3.4M102.5 212.6l-3.4 3.4M102.5 213.8l-3.4 3.4M102.5 215.1l-3.4 3.4M102.5 216.3l-3.4 3.5M102.5 217.6l-3.4 3.4M102.5 218.9l-3.4 3.4M106.2 210.5h3.4v12.1h-3.4zM106.6 210.5l-.4 .5M107.9 210.5l-1.7 1.7M109.2 210.5l-3 3M109.6 211.3l-3.4 3.4"/>
<path d="M109.6 212.6l-3.4 3.4M109.6 213.8l-3.4 3.4M109.6 215.1l-3.4 3.4M109.6 216.3l-3.4 3.5M109.6 217.6l-3.4 3.4M109.6 218.9l-3.4 3.4M136.6 208.4h5.7M142.4 217.9h.8M142.8 205.6h2.3v5.6h-2.3zM143.3 205.6l-.5 .3M143.9 212v7.2M144.1 205.6l-1.3 .9"/>
<path d="M144.9 205.6l-2.1 1.5M145.1 210.8l-.7 .4M145.1 206.1l-2.3 1.6M145.1 206.7l-2.3 1.6M145.1 207.3l-2.3 1.6M145.1 207.8l-2.3 1.6M145.1 208.4l-2.3 1.6M145.1 209l-2.3 1.6M145.1 209.6l-2.3 1.6M145.1 210.2l-1.5 1M146.4 205.6h2.3v5.6h-2.3zM146.9 205.6l-.5 .3"/>
<path d="M147.6 212v7.2M147.7 205.6l-1.3 .9M148.4 217.9h.8M148.6 205.6l-2.2 1.5M148.7 206.1l-2.3 1.6M148.7 206.7l-2.3 1.6M148.7 207.3l-2.3 1.6M148.7 207.8l-2.3 1.6M148.7 208.4l-2.3 1.6M148.7 209l-2.3 1.6M148.7 209.6l-2.3 1.6M148.7 210.8l-.6 .4"/>
<path d="M148.7 210.2l-1.5 1M150.1 205.6h2.2v5.6h-2.2zM150.5 205.6l-.4 .3M151.4 205.6l-1.3 .9M152.2 205.6l-2.1 1.5M152.3 206.1l-2.2 1.6M152.3 206.7l-2.2 1.6M152.3 207.3l-2.2 1.6M152.3 207.8l-2.2 1.6M152.3 208.4l-2.2 1.6M152.3 209l-2.2 1.6M152.3 209.6l-2.2 1.6"/>
<path d="M152.3 210.8l-.6 .4M152.3 210.2l-1.5 1M153.7 205.6h2.3v5.6h-2.3zM154.2 205.6l-.5 .3M155 205.6l-1.3 .9M155.8 205.6l-2.1 1.5M156 206.1l-2.3 1.6M156 206.7l-2.3 1.6M156 207.3l-2.3 1.6M156 207.8l-2.3 1.6M156 208.4l-2.3 1.6M156 209l-2.3 1.6"/>
<path d="M156 209.6l-2.3 1.6M156 210.2l-1.5 1M156 210.8l-.7 .4M56.2 228.8h1M58.2 222.9v6.9M59.9 220.1l-2.5 2.5M59.9 221.3l-1.3 1.3M65.3 222.9v6.9M66.3 228.8h1M67 220.5l-2.1 2.1M67 221.8l-.8 .8M74.1 220.9l-1.6 1.7"/>
<path d="M74.1 222.2l-.4 .4M81.2 221.4l-1.2 1.2M81.2 220.1l-2.5 2.5M88.3 221.4l-1.2 1.2M88.3 220.1l-2.5 2.5M95.4 220.1l-2.5 2.5M95.4 221.4l-1.2 1.2M102.5 220.1l-2.5 2.5M102.5 221.4l-1.2 1.2M109.6 220.1l-2.5 2.5M109.6 221.4l-1.2 1.2"/>
</g>
<g fill="#000">
<path d="M48.7 112l.2 1.1h-.3zM53.5 102l1-.2v.4zM55.8 101.8l1.1 .2-1.1 .2zM82.6 117.1h.3l-.1 1zM82.8 106l.1 1h-.3zM95.8 112l.1 1.1h-.3zM100.5 102l1-.2v.4zM102.9 101.8l1 .2-1 .2zM150.9 117.1h.4l-.2 1zM151.1 106l.2 1h-.4zM48.6 140.2h.3l-.2 1zM54.1 153.3l1.1 .1-1.1 .2z"/>
<path d="M62.3 153.4l1-.1v.3zM95.6 140.2h.3l-.1 1zM101.2 153.3l1 .1-1 .2zM109.3 153.4l1-.1v.3zM56.5 177.4l1-.2v.4zM58.9 177.2l1 .2-1 .2zM51.8 187.4l.1 1.1h-.3zM114 192.5h.3l-.1 1zM114.2 181.4l.1 1h-.3zM51.6 215.5h.3l-.1 1.1zM57.2 228.6l1 .2-1 .2zM65.3 228.8l1-.2v.4z"/>
</g>
<g fill="#000">
<path d="M48.7 112l.2 1.1h-.3zM54.5 102h1.4zM53.5 102l1-.2v.4zM55.8 101.8l1.1 .2-1.1 .2zM56.9 102h1zM82.6 117.1h.3l-.1 1zM82.8 106l.1 1h-.3zM95.8 112l.1 1.1h-.3zM100.5 102l1-.2v.4zM102.9 101.8l1 .2-1 .2zM150.9 117.1h.4l-.2 1zM151.1 106l.2 1h-.4z"/>
<path d="M48.6 140.2h.3l-.2 1zM53.1 153.4h1zM54.1 153.3l1.1 .1-1.1 .2zM63.3 153.4h1zM62.3 153.4l1-.1v.3zM95.6 140.2h.3l-.1 1zM101.2 153.3l1 .1-1 .2zM109.3 153.4l1-.1v.3zM56.5 177.4l1-.2v.4zM58.9 177.2l1 .2-1 .2zM142.8 177.4l1-.2v.5zM144.1 177.2l1 .2-1 .3z"/>
<path d="M51.8 187.4l.1 1.1h-.3zM114 192.5h.3l-.1 1zM114.2 181.4l.1 1h-.3zM137.9 184.4l.3 1h-.5zM161.1 181.5l.3 .9h-.5zM160.9 186.2h.5l-.3 .9zM51.6 215.5h.3l-.1 1.1zM137.7 207.5h.5l-.3 .9zM143 217.6l.9 .3-.9 .3zM147.6 217.9l.9-.3v.6zM57.2 228.6l1 .2-1 .2zM65.3 228.8l1-.2v.4z"/>
</g>
<g fill="none" stroke="#3a54a4" stroke-width=".2">
<path d="M48.7 112.1h.1M48.7 112l.2 1.1h-.3zM53.5 106h.1M53.5 112.1h.1M53.5 102l1-.2v.4zM55.8 101.8l1.1 .2-1.1 .2zM56.9 106h.1M56.9 102h.1M78.2 118.1h.1M78.2 106h.1M82.6 117.1h.3l-.1 1zM82.8 106l.1 1h-.3z"/>
<path d="M82.8 106h.1M95.8 112.1h.1M95.8 112l.1 1.1h-.3zM100.5 102l1-.2v.4zM100.5 106h.1M100.5 112.1h.1M102.9 101.8l1 .2-1 .2zM103.9 106h.1M103.9 102h.1M146.6 118.1h.1M146.6 106h.1M150.9 117.1h.4l-.2 1z"/>
<path d="M151.1 106l.2 1h-.4zM151.1 106h.1M48.6 140.2h.3l-.2 1zM53.5 141.2h.1M54.1 153.3l1.1 .1-1.1 .2zM55.2 147.2h.1M62.3 147.2h.1M62.3 153.5h.1M62.3 153.4l1-.1v.3zM95.6 140.2h.3l-.1 1zM100.5 141.2h.1M101.2 153.3l1 .1-1 .2z"/>
<path d="M102.2 147.2h.1M109.3 153.4l1-.1v.3zM109.3 147.2h.1M109.3 153.5h.1M56.5 177.4l1-.2v.4zM58.9 177.2l1 .2-1 .2zM59.9 177.4h.1M51.8 187.4h.1M51.8 187.4l.1 1.1h-.3zM56.5 181.4h.1M56.5 187.4h.1M59.9 181.4h.1"/>
<path d="M109.6 193.5h.1M109.6 181.4h.1M114 192.5h.3l-.1 1zM114.2 181.4h.1M114.2 181.4l.1 1h-.3zM51.6 215.5h.3l-.1 1.1zM56.5 216.6h.1M57.2 228.6l1 .2-1 .2zM58.2 222.6h.1M65.3 222.6h.1M65.3 228.8h.1M65.3 228.8l1-.2v.4z"/>
</g>
<text font-size="5.6" x="159.1" y="16.4">Land Patterns</text>
<text font-size="4.9" x="149.9" y="24">Vishay Dale Thin Film</text>
<text font-size="3.5" fill="#067ec4" x="42" y="21.9">www.vishay.com</text>
<g font-size="3.2">
<text x="18.9" y="33.2">Surface Mount Networks (MPM, MP3, MP4 Series)</text>
<text x="18.9" y="89.3">Surface Mount Networks SOIC Narrow Body 150 mils (ORN, CSO, MOMC, HTRN, AORN, MORN Series)</text>
</g>
<g font-size="2.8">
<text x="50.8" y="39.5">SOT-23 (MPM, MPMA)</text>
<text x="98.6" y="39.5">SC70-3 (MP3)</text>
<text x="142.1" y="39.5">SC70-4 (MP4)</text>
<text x="51.7" y="94.9">SOIC-8</text>
<text x="98.8" y="94.9">SOIC-14</text>
<text x="51.7" y="98.3">(ORN, HTRN, AORN, CSO-8)</text>
<text x="98.8" y="98.3">(NOMC-14, NOMCA-14, CSO-14)</text>
<text x="51.6" y="170.3">SOIC-16</text>
<text x="51.6" y="173.7">(NOMC-16, NOMCA-16, CSO-16, VSOR-16)</text>
<text x="136.6" y="170.4">MORN MSOP MO-187AA</text>
<text x="136.6" y="173.8">(MORN-8)</text>
<text x="18.9" y="263.3">Revision: 11-Oct-17</text>
<text x="107.2" y="263.6">3</text>
<text x="163.6" y="263.3">Document Number: 60119</text>
<text x="74.2" y="267.1">For technical questions, contact: thinfilm@vishay.com</text>
<text x="26.5" y="271">THIS DOCUMENT IS SUBJECT TO CHANGE WITHOUT NOTICE. THE PRODUCTS DESCRIBED HEREIN AND THIS DOCUMENT</text>
<text x="50.9" y="273.8">ARE SUBJECT TO SPECIFIC DISCLAIMERS, SET FORTH AT www.vishay.com/doc?91000</text>
</g>
<g font-size="2.1">
<text x="59.5" y="47.4">0.040</text>
<text x="105.8" y="45.6">(1.499)</text>
<text x="106.5" y="43.8">0.059</text>
<text x="145.8" y="45.6">(1.499)</text>
<text x="146.3" y="43.5">0.059</text>
<text x="59.4" y="49.2">(1.016)</text>
<text x="112" y="48.2">0.025 (0.635)</text>
<text x="155.9" y="48.2">0.025 (0.635)</text>
<text x="47.7" y="58.8">0.0865</text>
<text x="94.8" y="57.7">0.0765</text>
<text x="94.8" y="59.4">(1.943)</text>
<text x="134.7" y="57.7">0.0765</text>
<text x="134.7" y="59.4">(1.943)</text>
<text x="145.2" y="58">0.0525</text>
<text x="145.2" y="59.8">(1.334)</text>
<text x="47.7" y="60.6">(2.197)</text>
<text x="72.7" y="65.4">0.055</text>
<text x="116" y="64.6">(1.143)</text>
<text x="116.4" y="62.8">0.045</text>
<text x="156" y="64.6">(1.143)</text>
<text x="156.4" y="62.8">0.045</text>
<text x="72.4" y="67.1">(1.397)</text>
<text x="114.3" y="68.7">0.0295 (0.749)</text>
<text x="148.8" y="70.5">(0.965)</text>
<text x="149.3" y="68.7">0.038</text>
<text x="62.1" y="75.6">(1.016)</text>
<text x="62.2" y="73.8">0.040</text>
<text x="59.2" y="80.3">(1.016)</text>
<text x="59.5" y="78.6">0.040</text>
<text x="58.3" y="102.5">0.024 (0.610)</text>
<text x="105.4" y="102.5">0.024 (0.610)</text>
<text x="79.9" y="113.6">(2.159)</text>
<text x="80.2" y="111.5">0.085</text>
<text x="148.2" y="113.6">(2.159)</text>
<text x="148.6" y="111.5">0.085</text>
<text x="93.2" y="125.7">0.205</text>
<text x="45.8" y="128.2">(5.207)</text>
<text x="46.2" y="126.1">0.205</text>
<text x="92.9" y="127.8">(5.207)</text>
<text x="55.8" y="155.7">(1.270)</text>
<text x="56.2" y="154">0.050</text>
<text x="103.2" y="154">0.050</text>
<text x="102.9" y="156.1">(1.270)</text>
<text x="61.4" y="177.9">0.024 (0.610)</text>
<text x="147.7" y="178.2">0.0160</text>
<text x="157.9" y="185.1">0.0400</text>
<text x="111.3" y="189.4">(2.159)</text>
<text x="111.6" y="187.2">0.085</text>
<text x="134.7" y="197">0.1700</text>
<text x="48.9" y="203.2">(5.207)</text>
<text x="49.2" y="201.1">0.205</text>
<text x="142.5" y="221.7">0.0256</text>
<text x="58.9" y="231.4">(1.270)</text>
<text x="59.2" y="229.3">0.050</text>
</g>
</svg>
